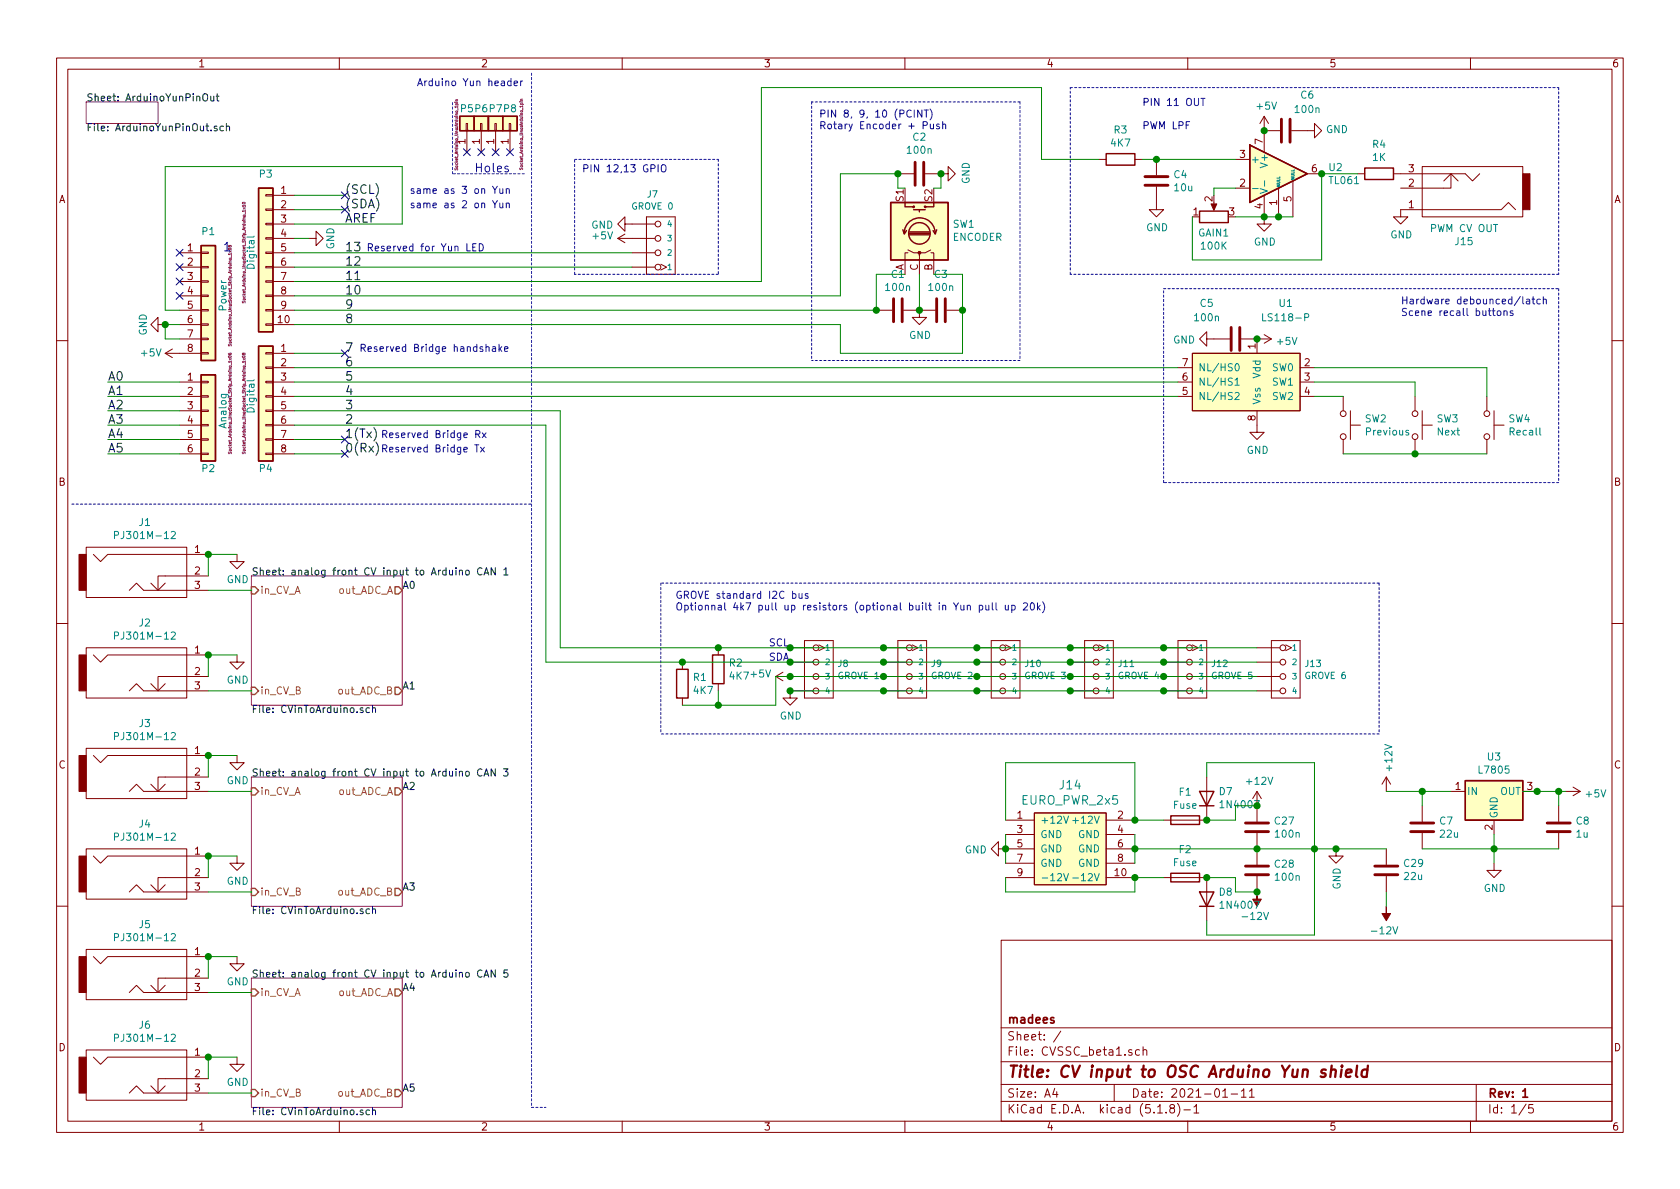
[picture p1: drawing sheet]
<svg xmlns="http://www.w3.org/2000/svg" width="297mm" height="210mm" viewBox="0 0 297 210" stroke-linecap="round" stroke-linejoin="round" font-family="sans-serif">
<g fill="none" stroke="#840000" stroke-width=".18">
<path d="M10 10.3h277v189.9h-277zM12 12.2h273v186.1h-273zM60 10.3v1.9M110 10.3v1.9M160 10.3v1.9M210 10.3v1.9M260 10.3v1.9M47 39.5h1.3v.2h-1.3zM47 37h1.3v.2h-1.3zM47 34.4h1.3v.3h-1.3zM48.3 37.1h3.8M48.3 39.6h3.8"/>
<path d="M48.3 34.5h3.8M82.4 21.8h.3v1.3h-.3zM82.5 23.1v3.8M85 21.8h.2v1.3h-.2zM85.1 23.1v3.8M87.5 21.8h.3v1.3h-.3zM87.6 23.1v3.8M90 21.8h.3v1.3h-.3zM90.2 23.1v3.8M110.5 39.6v-1.3l-1.3 1.3 1.3 1.3v-1.3h5.3M114.3 38.3h5.1v10.2h-5.1zM158.7 30.7h2.8"/>
<path d="M163.6 30.7h4v-1.2l1.3 1.2-1.3 1.3v-1.3M194.3 28.2h1.3M200.7 28.2h1.2M204.5 33v4.1h1.2l-1.2 1.2-1.3-1.2h1.3M204.5 28.2v2.8M214.6 35.8v1M218.4 33.3h2.6M218.4 28.2h2.6M223.5 34.5v5.1h1.3l-1.3 1.3-1.3-1.3h1.3M223.5 20.6l-.7 1.2M223.5 20.6v6.3M223.5 20.6l.8 1.2"/>
<path d="M223.5 23.1h2.8M226.1 33.3v5M228.3 23.1h4.1v-1.3l1.3 1.3-1.3 1.3v-1.3M228.6 32v6.3M231.1 30.7h2.6M240 30.7h1.3M246.4 30.7h12.7l1.2 1.3 1.3-1.3M251.5 29.5h17.7v8.8h-17.7zM255.3 32l1.2-1.3 1.3 1.3M256.5 30.7v2.6h-8.9M268 37.1l-1.3-1.3-1.3 1.3h-17.8v1.2h1.3l-1.3 1.3-1.2-1.3h1.2M27.9 57.4v-1.3l-1.2 1.3 1.2 1.3v-1.3h1.3"/>
<path d="M31.7 47.2h3.9M31.7 44.7h3.9M31.7 59.9h3.9M31.7 54.9h3.9M31.7 49.8h3.9M31.7 52.3h3.9M31.7 57.4h3.9M35.6 57.3h1.2v.2h-1.2zM35.6 59.8h1.2v.3h-1.2zM35.6 54.7h1.2v.3h-1.2zM35.6 49.7h1.2v.2h-1.2zM35.6 47.1h1.2v.3h-1.2z"/>
<path d="M35.6 44.6h1.2v.2h-1.2zM35.6 52.2h1.2v.2h-1.2zM47 49.7h1.3v.2h-1.3zM47 52.2h1.3v.2h-1.3zM47 54.7h1.3v.3h-1.3zM47 57.3h1.3v.2h-1.3zM47 47.1h1.3v.3h-1.3zM47 42h1.3v.3h-1.3zM47 44.6h1.3v.2h-1.3zM48.3 42.2h3.8M48.3 47.2h3.8M48.3 44.7h3.8"/>
<path d="M48.3 54.9h3.8M48.3 49.8h3.8M48.3 52.3h3.8M48.3 57.4h3.8M54.6 42.2h1.3v-1.3l1.2 1.3-1.2 1.2v-1.2M109.2 42.2l1.3 .7M109.2 42.2h6.6M110.5 41.4l-1.3 .8M111.8 47.2h4M111.8 44.7h4M116.8 46.7l1.1 .5-1.1 .5M154.9 54.9h2.8"/>
<path d="M159.8 54.9h5.6M160.5 44.7h-.5v3.8M160.5 44.2l1 .5h1.1v.5M162.6 54.9v1.2h1.2l-1.2 1.3-1.3-1.3h1.3M164.6 44.7h.5v3.8M164.6 44.2l-1 .5h-1v3.8M167.4 54.9h2.8M213.4 59.9v-1.2l-1.3 1.2 1.3 1.3v-1.3h4M219.5 59.9h5.3M222.2 59.9v2.6M223.5 59.2l1.3 .7M224.8 59.9l-1.3 .8"/>
<path d="M10 60.2h2M29.2 62.5h6.4M29.2 62.5l1.3 .7M30.5 61.7l-1.3 .8M31.7 75.2h3.9M31.7 67.6h3.9M31.7 70.1h3.9M31.7 72.6h3.9M31.7 77.7h3.9M35.6 77.6h1.2v.2h-1.2zM35.6 75.1h1.2v.2h-1.2zM35.6 70h1.2v.2h-1.2z"/>
<path d="M35.6 67.4h1.2v.3h-1.2zM35.6 72.5h1.2v.3h-1.2zM35.6 62.4h1.2v.2h-1.2zM47 75.1h1.3v.2h-1.3zM47 77.6h1.3v.2h-1.3zM47 72.5h1.3v.3h-1.3zM47 67.4h1.3v.3h-1.3zM47 64.9h1.3v.2h-1.3zM47 62.4h1.3v.2h-1.3zM47 70h1.3v.2h-1.3zM48.3 75.2h3.8M48.3 65h3.8"/>
<path d="M48.3 67.6h3.8M48.3 70.1h3.8M48.3 72.6h3.8M48.3 77.7h3.8M48.3 62.5h3.8M208.3 65h2.5M208.3 67.6h2.5M208.3 70.1h2.5M210.8 62.5h19.1v10.1h-19.1zM222.2 72.6v3.8h1.3l-1.3 1.3-1.2-1.3h1.2M229.9 65h2.5M229.9 67.6h2.5"/>
<path d="M229.9 70.1h2.5M237.5 70.1v2.5M237.5 77.7v2.6M238.8 75.2h1.7M238.8 72.6v5.1M250.2 70.1v2.5M250.2 77.7v2.6M251.5 72.6v5.1M251.5 75.2h1.7M262.9 70.1v2.5M262.9 77.7v2.6M264.2 72.6v5.1"/>
<path d="M264.2 75.2h1.7M285 60.2h2M15.2 96.8h17.8v8.9h-17.8zM16.5 98l1.3 1.3 1.2-1.3h17.8M31.7 80.3h3.9M35.6 80.1h1.2v.3h-1.2zM41.9 98v1.3h1.3l-1.3 1.3-1.3-1.3h1.3M47 80.1h1.3v.3h-1.3zM48.3 80.3h3.8M10 110.3h2M15.2 114.5h17.8v8.9h-17.8zM16.5 115.8l1.3 1.3 1.2-1.3h17.8"/>
<path d="M22.9 104.4l1.2-1.3 1.3 1.3h11.4M26.7 103.1l1.2 1.3 1.3-1.3M36.8 119.6h-8.9v2.6M36.8 101.8h-8.9v2.6M41.9 115.8v1.3h1.3l-1.3 1.3-1.3-1.3h1.3M120.6 117.1v1.3M127 114.5v1.3M137.2 119.6h6.6M137.2 119.6l1.2 .8M138.4 118.9l-1.2 .7M139.7 114.5h4.1M139.7 117.1h4.1"/>
<path d="M142.2 113.3h5.1v10.1h-5.1zM144.8 114l1 .5-1 .6M156.2 114.5h4.1M156.2 117.1h4.1M156.2 119.6h4.1M158.7 113.3h5.1v10.1h-5.1zM161.3 114l1 .5-1 .6M172.7 114.5h4.1M172.7 117.1h4.1M172.7 119.6h4.1M175.3 113.3h5v10.1h-5zM177.8 114l1 .5-1 .6"/>
<path d="M189.2 114.5h4.1M189.2 117.1h4.1M189.2 119.6h4.1M191.8 113.3h5v10.1h-5zM194.3 114l1 .5-1 .6M205.7 114.5h4.1M205.7 117.1h4.1M205.7 119.6h4.1M208.3 113.3h5.1v10.1h-5.1zM210.8 114l1 .5-1 .6M222.2 114.5h4.1M222.2 117.1h4.1"/>
<path d="M222.2 119.6h4.1M224.8 113.3h5.1v10.1h-5.1zM227.3 114l1 .5-1 .6M285 110.3h2M15.2 132.3h17.8v8.9h-17.8zM16.5 133.6l1.3 1.3 1.2-1.3h17.8M22.9 139.9l1.2-1.2 1.3 1.2h11.4M22.9 122.2l1.2-1.3 1.3 1.3h11.4M26.7 138.7l1.2 1.2 1.3-1.2M26.7 120.9l1.2 1.3 1.3-1.3M36.8 137.4h-8.9v2.5M41.9 133.6v1.3h1.3l-1.3 1.2-1.3-1.2h1.3"/>
<path d="M120.6 123.4v1.3M127 120.9v1.3M143.8 122.2h-4.1v1.2h1.3l-1.3 1.3-1.3-1.3h1.3M156.2 122.2h4.1M172.7 122.2h4.1M189.2 122.2h4.1M205.7 122.2h4.1M213.4 137.4v7.6h-7.7M222.2 122.2h4.1M222.2 139.9v5.4M222.2 139.9l-.7 1.3M222.2 139.9l.8 1.3"/>
<path d="M245.1 137.4l-.8 1.3M245.1 137.4v2.5M245.1 137.4l.8 1.3M256.5 139.9h2.6M269.2 139.9h2.6M276.9 139.9h2.5M278.1 139.2l1.3 .7M279.4 139.9l-1.3 .8M15.2 150.1h17.8v8.9h-17.8zM16.5 151.4l1.3 1.2 1.2-1.2h17.8M22.9 157.7l1.2-1.2 1.3 1.2h11.4M26.7 156.5l1.2 1.2 1.3-1.2"/>
<path d="M36.8 155.2h-8.9v2.5M41.9 151.4v1.2h1.3l-1.3 1.3-1.3-1.3h1.3M176.5 150.1v-1.3l-1.2 1.3 1.2 1.3v-1.3h6.4M177.8 155.2h5.1M177.8 145h5.1M177.8 147.6h5.1M177.8 152.6h5.1M182.9 143.8h12.7v12.7h-12.7zM195.6 155.2h5.1M195.6 145h5.1M195.6 147.6h5.1M195.6 150.1h5.1"/>
<path d="M195.6 152.6h5.1M205.7 155.2h7.7v7.6M222.2 147.3v5.6M222.2 154.9v2.8M236.2 150.1v1.3h1.3l-1.3 1.2-1.3-1.2h1.3M245.1 150.1v2.8M245.1 154.9v2.8M251.5 142.5v2.8M251.5 147.3v2.8M264.2 152.6v1.3h1.2l-1.2 1.3-1.3-1.3h1.3M264.2 145v2.6M275.6 142.5v2.8"/>
<path d="M275.6 147.3v2.8M10 160.2h2M15.2 167.9h17.8v8.9h-17.8zM16.5 169.2l1.3 1.2 1.2-1.2h17.8M22.9 175.5l1.2-1.3 1.3 1.3h11.4M26.7 174.2l1.2 1.3 1.3-1.3M36.8 173h-8.9v2.5M41.9 169.2v1.2h1.3l-1.3 1.3-1.3-1.3h1.3M177 166.3h108v32h-108zM285 160.2h2M15.2 185.7h17.8v8.9h-17.8zM16.5 186.9l1.3 1.3 1.2-1.3h17.8"/>
<path d="M22.9 193.3l1.2-1.3 1.3 1.3h11.4M26.7 192l1.2 1.3 1.3-1.3M36.8 190.7h-8.9v2.6M41.9 186.9v1.3h1.3l-1.3 1.3-1.3-1.3h1.3M60 198.3v1.9M110 198.3v1.9M160 198.3v1.9M177 194.8h108M177 191.8h108M177 187.8h108M177 181.8h108M186.5 192.5l-.4 1h1"/>
<path d="M186.8 193v1M187.6 182.3l-1.3 2M197 191.8v3M201.5 185.7l-.5-.1-.2 .3v.6l.2 .1 .5-.1M202.1 185.7h.1a.37 .37 0 0 1 .6 .1v.8M202.1 185.1v1.5M204.7 196.8h.8M206.2 196.7v.1M207.1 196l-.3-.3 .2-.3a.48 .48 0 0 1 .6 .1l-.1 .4a.52 .52 0 0 0-.6 .2 .52 .52 0 0 0 .1 .6l.4 .1 .2-.1 .1-.4-.3-.3M208.2 195.1a1.71 1.71 0 0 1 0 2.3M209.3 196.3h1.2M210 198.3v1.9"/>
<path d="M211.1 195.8l.4-.5v1.5M211.1 196.8h.9M216.2 193l.4-.5v1.5M216.2 194h.8M217.7 193.5h1.1M219.5 193l.4-.5v1.5M219.5 194h.8M220.9 193l.4-.5v1.5M220.9 194h.9M260 198.3v1.9M261 191.8v6.5M269.8 195.2l-1.2 2"/>
<path d="M271 195.3h-.7v.7l.2-.1 .5 .1 .1 .2-.1 .5-.2 .1-.5-.1"/>
<circle cx="116.3" cy="39.6" r=".51"/>
<circle cx="116.3" cy="42.2" r=".51"/>
<circle cx="116.3" cy="47.2" r=".51"/>
<circle cx="116.3" cy="44.7" r=".51"/>
<circle cx="237.5" cy="77.2" r=".51"/>
<circle cx="237.5" cy="73.1" r=".51"/>
<circle cx="250.2" cy="77.2" r=".51"/>
<circle cx="250.2" cy="73.1" r=".51"/>
<circle cx="262.9" cy="77.2" r=".51"/>
<circle cx="262.9" cy="73.1" r=".51"/>
<circle cx="144.3" cy="117.1" r=".51"/>
<circle cx="144.3" cy="114.5" r=".51"/>
<circle cx="144.3" cy="119.6" r=".51"/>
<circle cx="160.8" cy="117.1" r=".51"/>
<circle cx="160.8" cy="114.5" r=".51"/>
<circle cx="160.8" cy="119.6" r=".51"/>
<circle cx="177.3" cy="114.5" r=".51"/>
<circle cx="177.3" cy="117.1" r=".51"/>
<circle cx="177.3" cy="119.6" r=".51"/>
<circle cx="193.8" cy="119.6" r=".51"/>
<circle cx="193.8" cy="114.5" r=".51"/>
<circle cx="193.8" cy="117.1" r=".51"/>
<circle cx="210.3" cy="119.6" r=".51"/>
<circle cx="210.3" cy="114.5" r=".51"/>
<circle cx="210.3" cy="117.1" r=".51"/>
<circle cx="226.8" cy="119.6" r=".51"/>
<circle cx="226.8" cy="114.5" r=".51"/>
<circle cx="226.8" cy="117.1" r=".51"/>
<circle cx="144.3" cy="122.2" r=".51"/>
<circle cx="160.8" cy="122.2" r=".51"/>
<circle cx="177.3" cy="122.2" r=".51"/>
<circle cx="193.8" cy="122.2" r=".51"/>
<circle cx="210.3" cy="122.2" r=".51"/>
<circle cx="226.8" cy="122.2" r=".51"/>
</g>
<path d="M269.2 193l.5-.5v1.5M269.2 194h.9" fill="none" stroke="#840000" stroke-width=".3"/>
<path d="M235.4 189.3a.5 .5 0 0 1 .8 .1l-.1 1M235.5 188.4l-.3 2M237.2 189.1l-.2 1.3M237.3 188.4v.2M238 189.8l1-.2-.1-.4-.5-.1-.4 .3v.9l.2 .1 .6-.1M240 188.4l-.2 1.8 .2 .2M241.8 189.2a.68 .68 0 0 0-1 .3l-.1 .6 .2 .2 .1 .1 .6-.1M241.9 188.4l-.3 2" fill="none" stroke="#840000" stroke-width=".41"/>
<g fill="none" stroke="#840084" stroke-width=".18">
<path d="M15.2 18h12.7v3.8h-12.7zM80.4 18.1h.1M80.6 18.1h.3M80.6 17.8h.3M80.9 18.5v-.2h-.3v.2h.5M80.9 17.6h-.3v.2M91.9 18h.1M92 18.5h.6M92 18h.4M92 17.7h.4M92.1 18.5l.1-.3 .2 .1v.2M92.4 17.5l-.3 .1v.1"/>
<path d="M42.9 35.8a.29 .29 0 0 1 .5 .1l-.1 .1a.26 .26 0 0 1-.3 .1 .26 .26 0 0 1-.2-.2zM43 36.7l.4 .3M43.4 36.4h-.6l.2 .1M43.4 36.3v.2M43.4 37.2v.2M43.4 36.7l-.4 .3M80.4 29.8v.2h.2a.14 .14 0 0 1 .1-.2 .14 .14 0 0 1 .2 .1v.2M91.9 29.7v.3l.2-.1a.14 .14 0 0 1 .1-.2 .14 .14 0 0 1 .2 .1v.2M40.4 43.9l.5 .1a.24 .24 0 0 1-.3 .2 .24 .24 0 0 1-.2-.3zM40.5 44.3l.4 .3M40.6 43.5h.3l-.1 .2h-.1l-.2-.3h-.1v.3l.2-.1M40.9 44.8v.3"/>
<path d="M40.9 44.3l-.4 .3M42.9 53.3v.2h.1l.3-.2v.3M40.4 62.5l.1 .2h.3v-.2h-.2l.1 .2M40.4 79.9v.3h.2l.2-.3 .1 .3M40.4 63h.5a.24 .24 0 0 1-.3 .2 .24 .24 0 0 1-.2-.2zM40.4 60.9v.3h.2l.2-.3 .1 .3M40.5 63.4l.4 .2M40.9 63.8v.3M40.9 63.4l-.4 .2M42.9 79.9v.3h.1l.3-.3v.3M42.9 63h.5a.24 .24 0 0 1-.3 .2 .24 .24 0 0 1-.2-.2zM43 63.4l.4 .2"/>
<path d="M43.1 62.5h.3l-.1 .2h-.1l-.2-.2h-.1v.2l.2-.1M43.4 63.8v.3M43.4 63.4l-.4 .2M44.4 101.8h26.7v22.9h-26.7zM44.4 137.4h26.7v22.9h-26.7zM44.4 173h26.7v22.8h-26.7z"/>
</g>
<g fill="none" stroke="#000" stroke-width=".18">
<path d="M35.9 16.8a.45 .45 0 0 1 .8 0 .88 .88 0 0 1-.3 1.1l-.4-.1a1.07 1.07 0 0 1-.1-1zM37.3 17v.8l.3 .1 .2-.2M37.8 17v.9M38.2 17h.5M38.4 16.6v1.1l.3 .2M38.4 22.3h-.4l-.1 .2v.2l.5 .1v.3h-.5M39.5 22.3h-.4l-.2 .2 .1 .6h.5M40 22.4l.2-.1h.3l.1 .8M40 21.9v1.2M66.1 75.6a1.78 1.78 0 0 1 0 2.4M66.5 78.2a1.78 1.78 0 0 1 0 2.3M81.2 101l.2-.2 .3 .1 .1 .8"/>
<path d="M81.2 100.8v.9M82.4 100.9l.3-.1 .3 .3-.1 .5-.4 .1-.1-.2zM85.2 100.5a.6 .6 0 0 0-.8 .4 .6 .6 0 0 0 .6 .8l.2-.2M85.6 101.7l.4-1.3 .4 1.3M85.7 101.3h.6M87.6 100.4v1.3l-.8-1.3v1.3M89.1 100.8l.4-.4v1.3M89.1 101.7h.7M64.2 125.2h-.3l-.2 .1 .1 .2 .4 .1v.4h-.5M65.3 125.2h-.4l-.2 .2 .1 .6h.5M65.9 125.3l.1-.1h.3l.1 .8M65.9 124.7v1.3"/>
<path d="M81.2 136.5l.2-.1h.3l.1 .8M82.4 136.4h.3l.3 .2-.1 .6h-.4l-.1-.1zM85.2 136.1a.6 .6 0 0 0-.8 .4 .6 .6 0 0 0 .6 .7l.2-.1M85.6 137.2l.4-1.2 .4 1.2M85.7 136.9h.6M87.6 136v1.2l-.8-1.2v1.2M89 136h.8l-.4 .4 .3 .2 .1 .4-.2 .2-.6-.1M64.2 160.8l-.3-.1-.2 .2 .1 .2 .4 .1v.3h-.5M65.3 160.8l-.4-.1-.2 .3 .1 .5h.5M65.9 160.9l.1-.2 .3 .1 .1 .8M65.9 160.3v1.3M81.2 172.1l.2-.1h.3l.1 .8"/>
<path d="M82.4 172h.3l.3 .2-.1 .5-.4 .1-.1-.1zM85.2 171.6a.6 .6 0 0 0-.8 .5 .6 .6 0 0 0 .6 .7l.2-.1M85.6 172.8l.4-1.3 .4 1.3M85.7 172.4h.6M87.6 171.5v1.3l-.8-1.3v1.3M89.7 171.5h-.5l-.1 .6 .5-.1 .2 .3v.3l-.2 .2-.5-.1M64.2 196.3h-.3l-.2 .2 .1 .1 .4 .2v.3h-.5M65.3 196.3h-.4l-.2 .2 .1 .6h.5M65.9 196.4l.1-.1h.3l.1 .8M65.9 195.9v1.2"/>
</g>
<path d="M44.4 103.8h.7l.6 .6-.6 .6h-.7zM69.8 103.8h.7l.6 .6-.6 .6h-.7zM44.4 139.3h.7l.6 .6-.6 .7h-.7zM44.4 121.5h.7l.6 .7-.6 .6h-.7zM69.8 139.3h.7l.6 .6-.6 .7h-.7zM69.8 121.5h.7l.6 .7-.6 .6h-.7zM44.4 157.1h.7l.6 .6-.6 .7h-.7zM69.8 157.1h.7l.6 .6-.6 .7h-.7zM44.4 174.9h.7l.6 .6-.6 .6h-.7zM69.8 174.9h.7l.6 .6-.6 .6h-.7zM44.4 192.7h.7l.6 .6-.6 .6h-.7zM69.8 192.7h.7l.6 .6-.6 .6h-.7z" fill="none" stroke="#848400" stroke-width=".25"/>
<g fill="#840000" stroke="#840000" stroke-width=".18">
<path d="M14 133.6h1.2v6.3h-1.2z"/>
<path d="M14 151.4h1.2v6.3h-1.2z"/>
<path d="M14 169.2h1.2v6.3h-1.2z"/>
<path d="M14 186.9h1.2v6.4h-1.2z"/>
<path d="M14 115.8h1.2v6.4h-1.2z"/>
<path d="M14 98h1.2v6.4h-1.2z"/>
<path d="M269.2 30.7h1.3v6.4h-1.3z"/>
<path d="M214.1 36.1h1l-.5 1.1z"/>
<path d="M222.2 157.7v1.3h.8l-.8 1.3-.7-1.3h.7z"/>
<path d="M245.1 160.3v1.2h.8l-.8 1.3-.8-1.3h.8z"/>
<circle cx="162.6" cy="44.7" r=".25"/>
</g>
<g fill="none" stroke="#008484" stroke-width=".18">
<path d="M221.5 33.3h1M222.8 33.3l1.3 .5-1.3 .4M223.6 32v.9M44.9 41.8l-.1 .1h-1.1M223.2 55.5v1.2h.7M230.7 56.1h.6v-.5l-.1-.1h-.5v1.2M44.9 67.2l-.1 .1h-1.1M218.4 69.5l.4-.1 .3 .3-.8 1h.8M218.4 67.2l.3-.4v1.3M218.4 68.1h.7M218.5 64.4l.2-.1a.67 .67 0 0 1 .4 .6 .67 .67 0 0 1-.4 .7l-.3-.5zM249 76.1h-.3l-.1 .2v.1l.4 .2v.3h-.4"/>
<path d="M20.2 94.6h.7v-.5l-.2-.1h-.5v1.2M30.3 94.1l.5-.1 .2 .3-.8 .9h.8M20.2 112.4h.7v-.5l-.2-.1h-.5v1.2M30.3 111.9l.5-.1 .2 .3-.8 .9h.8M20.2 130.2l.7-.1v-.4l-.2-.2h-.5v1.3M30.3 129.7l.5-.2 .2 .4-.8 .9h.8M20.2 148l.7-.1v-.5l-.2-.1h-.5v1.3M30.3 147.4l.5-.1 .2 .4-.8 .9h.8M188.1 144.3l.4 1.3 .4-1.3M188.1 154.5l.4 1.2 .4-1.2M189.7 145.1h1M189.7 155.3h1"/>
<path d="M20.2 165.8l.7-.1v-.5l-.2-.1h-.5v1.3M30.3 165.2l.5-.1 .2 .3-.8 1h.8M20.2 183.5h.7v-.5l-.2-.1h-.5v1.2M30.3 183l.5-.1 .2 .3-.8 .9h.8"/>
</g>
<g fill="none" stroke="#840000" stroke-width=".25">
<path d="M45.7 33.3h2.6v25.4h-2.6zM81.3 20.6h2.5v2.5h-2.5zM83.8 20.6h2.6v2.5h-2.6zM86.4 20.6h2.5v2.5h-2.5zM88.9 20.6h2.5v2.5h-2.5zM157.5 35.8h10.1v10.2h-10.1zM160 35.8v.8h1.5M161.5 37.1h2.1M162.6 37.1v.4M165.1 35.8v.8h-1.5M195.6 27.2h5.1v2h-5.1zM212.1 37.3h5.1v2.1h-5.1z"/>
<path d="M221 25.6l10.1 5.1-10.1 5.1zM241.3 29.7h5.1v2h-5.1zM35.6 43.4h2.5v20.3h-2.5zM159.6 40.6l.3 .8 .4-.6M159.9 41.3a2.74 2.74 0 0 1 2.7-2.8 2.74 2.74 0 0 1 2.8 2.8M160.8 41.5h3.5M160.8 41.3h3.5M160.8 41h3.5M165.6 40.6l-.2 .8-.4-.6M35.6 66.3h2.5v15.2h-2.5zM45.7 61.2h2.6v20.3h-2.6zM119.6 118.4h2.1v5h-2.1z"/>
<path d="M126 115.8h2v5.1h-2zM212.1 139.9h2.5l-1.2 2.6zM259.1 138h10.1v7h-10.1zM207 154.4h5.1v1.6h-5.1zM207 144.3h5.1v1.5h-5.1zM212.1 157.7h2.5l-1.2 2.6zM212.1 142.5h2.5M212.1 160.3h2.5"/>
<circle cx="161.5" cy="36.6" r=".13"/>
<circle cx="163.6" cy="36.6" r=".13"/>
<circle cx="162.6" cy="41.3" r="1.9"/>
</g>
<g fill="#ffffc2" stroke="#ffffc2" stroke-width=".18">
<path d="M182.9 143.8h12.7v12.7h-12.7z"/>
<path d="M259.1 138h10.1v7h-10.1z"/>
<path d="M157.5 35.8h10.1v10.2h-10.1z"/>
<path d="M210.8 62.5h19.1v10.1h-19.1z"/>
<path d="M221 25.6l10.1 5.1-10.1 5.1z"/>
<path d="M35.6 66.3h2.5v15.2h-2.5z"/>
<path d="M83.8 20.6h2.6v2.5h-2.6z"/>
<path d="M86.4 20.6h2.5v2.5h-2.5z"/>
<path d="M88.9 20.6h2.5v2.5h-2.5z"/>
<path d="M81.3 20.6h2.5v2.5h-2.5z"/>
<path d="M45.7 61.2h2.6v20.3h-2.6z"/>
<path d="M35.6 43.4h2.5v20.3h-2.5z"/>
<path d="M45.7 33.3h2.6v25.4h-2.6z"/>
</g>
<g fill="none" stroke="#840000" stroke-width=".51">
<path d="M161.8 28.7v4.1M163.3 28.7v4.1M202.4 32.8h4.1M202.4 31.2h4.1M226.6 21.1v4M228.1 21.1v4M158 52.8v4.1M159.5 52.8v4.1M165.6 52.8v4.1M167.1 52.8v4.1M217.7 57.9v4.1M219.2 57.9v4.1"/>
<path d="M220.2 147.1h4.1M220.2 145.5h4.1M220.2 154.7h4.1M220.2 153.2h4.1M243.1 154.7h4M243.1 153.2h4M249.4 147.1h4.1M249.4 145.5h4.1M273.6 147.1h4M273.6 145.5h4"/>
</g>
<g fill="none" stroke="#0000c2" stroke-width=".18" stroke-dasharray=".4 .4">
<path d="M94 12.9v182.9M143.5 18v45.7M180.3 18v45.7M180.3 18h-36.8M189.2 15.5h86.4M275.6 15.5v33M80 30.7v-12.7M92.7 30.7h-12.7M101.6 28.2h25.4M127 28.2v20.3M101.6 48.5v-20.3M127 48.5h-25.4"/>
<path d="M189.2 48.5v-33M205.7 51h69.9M275.6 51v34.3M275.6 48.5h-86.4M180.3 63.7h-36.8M12.7 89.1h81.3M205.7 85.3v-34.3M275.6 85.3h-69.9M116.8 103.1v26.7M243.8 103.1v26.7M243.8 103.1h-127M243.8 129.8h-127"/>
<path d="M94 195.8h2.5"/>
</g>
<g fill="none" stroke="#008400" stroke-width=".18">
<path d="M52.1 39.6h19v-10.1h-41.9v25.4h2.5M52.1 37.1h8.9M52.1 34.5h8.9M158.7 33.3v-2.6h-10.1v21.6h-96.5M166.4 30.7v2.6h-1.3M194.3 28.2h-10.2v-12.7h-49.5v34.3h-82.5M201.9 28.2h16.5M218.4 38.3h10.2M218.4 33.3h-3.8v1.2M240 30.7h-6.3v15.3h-22.9v-7.7M31.7 57.4h-2.5v2.5h2.5M52.1 47.2h59.7"/>
<path d="M52.1 44.7h59.7M52.1 42.2h2.5M160 48.5h-5.1v6.4h-102.8M162.6 48.5v6.4M165.1 48.5h5.1v14h-21.6v-5.1h-96.5M19 67.6h12.7M19 75.2h12.7M19 72.6h12.7M19 77.7h12.7M19 70.1h12.7M52.1 65h156.2M52.1 67.6h156.2"/>
<path d="M52.1 75.2h44.4v41.9h125.7M52.1 72.6h47v41.9h123.1M52.1 77.7h8.9M52.1 70.1h156.2M52.1 62.5h8.9M232.4 65h30.5v5.1M232.4 67.6h17.8v2.5M232.4 70.1h5.1M19 80.3h12.7M41.9 98h-5.1v3.8M52.1 80.3h8.9M237.5 80.3h25.4"/>
<path d="M36.8 104.4h7.6M41.9 115.8h-5.1v3.8M222.2 119.6h-85v5.1h-16.6M36.8 122.2h7.6M36.8 139.9h7.6M41.9 133.6h-5.1v3.8M127 122.2v2.5M139.7 122.2h82.5M213.4 137.4v-2.5h19v30.4h-19v-2.5M245.1 139.9h11.4M251.5 139.9v2.6M269.2 139.9h7.7"/>
<path d="M275.6 139.9v2.6M36.8 157.7h7.6M41.9 151.4h-5.1v3.8M177.8 155.2v2.5h22.9v-2.5h5M177.8 145v-10.1h22.9v10.1h5M177.8 147.6v5M200.7 150.1h44.4M200.7 147.6v5M213.4 155.2h5v2.5h3.8M222.2 142.5h-3.8v2.5h-5M245.1 157.7v2.6M251.5 150.1h24.1"/>
<path d="M264.2 147.6v5M36.8 175.5h7.6M41.9 169.2h-5.1v3.8M36.8 193.3h7.6M41.9 186.9h-5.1v3.8"/>
</g>
<g fill="none" stroke="#0000c2" stroke-width=".18">
<path d="M90.3 14.4l-.3-.1-.3 .2 .2 .6h.4M90.3 13.9v1.3M90.9 14.7l.6-.1-.1-.2-.3-.1-.2 .2 .1 .6h.4M92 14.3v.9M92.4 14.3l-.4 .2M161.6 19.5v1.2M163 19.5v1.2l-.7-1.2v1.2M163.4 19.5h.7M163.8 19.5v1.2M164.4 19.3a1.47 1.47 0 0 1 0 1.9M212.3 17.4h.8M212.7 17.4v1.3"/>
<path d="M87.1 32.9l.4 .7 .4-.7M87.1 35.5l.4 .6 .4-.6M87.5 33.6v.6M87.5 36.1v.6M88.4 33.4v.8h.3l.2-.1M88.4 35.9v.8h.3l.2-.1M88.9 33.4v.8M88.9 35.9v.8M89.5 33.5l.2-.1h.3v.8M89.5 36l.2-.1 .3 .1v.7M89.5 33.4v.8M89.5 35.9v.8"/>
<path d="M89.8 29.5a.37 .37 0 0 0-.5 .1v.2l.6 .3-.2 .3-.4-.1M116.4 29.1v1.3M117 29.3l.2-.2a.45 .45 0 0 1 .6 .5v.4l-.2 .3h-.5a1.07 1.07 0 0 1-.1-1zM163.2 22.2l.7-.1v-.5l-.7-.1v1.3M164.5 21.9l.1 .8 .3 .1 .1-.1M165 21.9v.9M166.1 22l-.3-.1-.2 .2 .1 .2 .4 .1v.3h-.5M166.7 22.1l.2-.2 .3 .1v.8M166.7 21.5v1.3M82.5 43.1v1.3h.7M83.6 43.7h.4M84.2 43.1h-.6v1.3h.6"/>
<path d="M84.7 43.1a.64 .64 0 0 1 .8 .6 .64 .64 0 0 1-.8 .7zM263.9 55h.4M264 54.5v1.1l.3 .2M264.8 55h.3l.3 .2-.1 .5-.4 .1-.1-.1zM265.9 55.1l.2-.1h.3l.1 .8M265.9 55v.8M267.5 55h-.3l-.2 .1 .1 .2 .4 .1v.3h-.5M269.2 52.5v1.1l.2 .1M269.9 53h.5l.1 .7M270.5 53.2l-.5 .1-.2 .1 .1 .3h.6M270.9 52.9h.4M271.1 52.5v1.1l.2 .1"/>
<path d="M272.3 53l-.3-.1-.3 .2 .2 .6h.4M272.9 53l.1-.1 .4 .1v.7M272.9 52.5v1.2M83.9 78.7h.8M84.1 76.8l.6-.1 .2-.2-.1-.3-.2-.1h-.5v1.3M84.3 78.7v1.2M84.4 76.8l.5 .6M85 79.1l.6 .8M85.3 76.5l.6 .9M85.6 79.1l-.6 .8M85.9 61.4l.2-.1 .3 .1 .1 .7M85.9 76.5l-.6 .9"/>
<path d="M87.1 61.4h.5v.7M87.6 61.6l-.4 .1-.2 .1 .2 .3h.4M88.2 60.9v1.2M88.4 61.7l.3 .4M88.7 61.3l-.5 .5M89.2 61.7l.6-.1-.1-.2-.3-.1-.2 .2 .1 .6h.4M140.1 105h.4l.2 .2-.1 .6h-.5M141.3 105v.8h.3l.2-.1M141.8 105v.8M142.8 105h-.3l-.1 .2v.1l.4 .2v.3h-.4M169.9 107l.1 .8 .2 .1 .2-.2M170.4 107v.9"/>
<path d="M171 107.2l.2-.2 .3 .1 .1 .8M171 107v.9M173.2 107.1l.3-.1 .3 .3-.2 .5h-.4M173.2 107v1.3M174.3 107v.8l.4 .1 .1-.2M174.8 107v.9M175.4 106.6v1.1l.2 .2M176.1 106.6v1.1l.2 .2M177.7 107l.1 .8 .3 .1 .2-.2M178.3 107v.9M178.9 107.1l.3-.1 .3 .3-.1 .5h-.5M178.9 107v1.3"/>
<path d="M180.9 106.7l.5-.1 .3 .4-.8 .9h.8M182.3 106.7l.1-.1a.67 .67 0 0 1 .5 .6 .67 .67 0 0 1-.5 .7l-.1-.2-.1-.3zM183.4 106.6v1.3M183.5 107.4l.4 .5M183.9 107l-.5 .5M184.3 106.4a1.4 1.4 0 0 1 0 2"/>
</g>
<g fill="#008400" stroke="#008400" stroke-width=".25">
<circle cx="154.9" cy="54.9" r=".51"/>
<circle cx="222.3" cy="59.9" r=".51"/>
<circle cx="139.7" cy="114.5" r=".51"/>
<circle cx="156.2" cy="114.5" r=".51"/>
<circle cx="172.7" cy="114.5" r=".51"/>
<circle cx="29.2" cy="57.4" r=".51"/>
<circle cx="172.7" cy="117.1" r=".51"/>
<circle cx="156.2" cy="117.1" r=".51"/>
<circle cx="204.5" cy="28.2" r=".51"/>
<circle cx="232.4" cy="150.1" r=".51"/>
<circle cx="189.2" cy="114.5" r=".51"/>
<circle cx="200.7" cy="155.2" r=".51"/>
<circle cx="189.2" cy="122.2" r=".51"/>
<circle cx="222.3" cy="150.1" r=".51"/>
<circle cx="139.7" cy="122.2" r=".51"/>
<circle cx="120.7" cy="117.1" r=".51"/>
<circle cx="205.7" cy="122.2" r=".51"/>
<circle cx="205.7" cy="114.5" r=".51"/>
<circle cx="127" cy="124.7" r=".51"/>
<circle cx="213.4" cy="155.2" r=".51"/>
<circle cx="223.5" cy="38.3" r=".51"/>
<circle cx="170.2" cy="54.9" r=".51"/>
<circle cx="226.1" cy="38.3" r=".51"/>
<circle cx="213.4" cy="145" r=".51"/>
<circle cx="162.6" cy="54.9" r=".51"/>
<circle cx="233.7" cy="30.7" r=".51"/>
<circle cx="139.7" cy="117.1" r=".51"/>
<circle cx="127" cy="114.5" r=".51"/>
<circle cx="172.7" cy="122.2" r=".51"/>
<circle cx="172.7" cy="119.6" r=".51"/>
<circle cx="250.2" cy="80.3" r=".51"/>
<circle cx="236.2" cy="150.1" r=".51"/>
<circle cx="36.8" cy="186.9" r=".51"/>
<circle cx="36.8" cy="169.2" r=".51"/>
<circle cx="36.8" cy="151.4" r=".51"/>
<circle cx="36.8" cy="133.6" r=".51"/>
<circle cx="36.8" cy="115.8" r=".51"/>
<circle cx="36.8" cy="98" r=".51"/>
<circle cx="200.7" cy="150.1" r=".51"/>
<circle cx="177.8" cy="150.1" r=".51"/>
<circle cx="200.7" cy="145" r=".51"/>
<circle cx="205.7" cy="119.6" r=".51"/>
<circle cx="156.2" cy="122.2" r=".51"/>
<circle cx="251.5" cy="139.9" r=".51"/>
<circle cx="166.4" cy="30.7" r=".51"/>
<circle cx="271.8" cy="139.9" r=".51"/>
<circle cx="275.6" cy="139.9" r=".51"/>
<circle cx="264.2" cy="150.1" r=".51"/>
<circle cx="156.2" cy="119.6" r=".51"/>
<circle cx="158.8" cy="30.7" r=".51"/>
<circle cx="139.7" cy="119.6" r=".51"/>
<circle cx="205.7" cy="117.1" r=".51"/>
<circle cx="189.2" cy="117.1" r=".51"/>
<circle cx="222.3" cy="157.7" r=".51"/>
<circle cx="189.2" cy="119.6" r=".51"/>
<circle cx="223.5" cy="23.1" r=".51"/>
</g>
<g fill="none" stroke="#000084" stroke-width=".18">
<path d="M60.4 36.5l1.2 1.2M60.4 33.9l1.2 1.2M61.6 36.5l-1.2 1.2M61.6 33.9l-1.2 1.2M81.9 26.3l1.3 1.2M83.2 26.3l-1.3 1.2M84.5 26.3l1.2 1.2M85.7 26.3l-1.2 1.2M87 26.3l1.2 1.2M88.2 26.3l-1.2 1.2M89.6 26.3l1.2 1.2M90.8 26.3l-1.2 1.2"/>
<path d="M31.1 44.1l1.3 1.2M31.1 49.2l1.3 1.2M31.1 46.6l1.3 1.2M31.1 51.7l1.3 1.2M32.4 44.1l-1.3 1.2M32.4 49.2l-1.3 1.2M32.4 46.6l-1.3 1.2M32.4 51.7l-1.3 1.2M60.4 61.9l1.2 1.2M60.4 77.1l1.2 1.2M61.6 61.9l-1.2 1.2M61.6 77.1l-1.2 1.2"/>
</g>
<text font-size="2.8" fill="#840000" x="178" y="190.5">Title: CV input to OSC Arduino Yun shield</text>
<g font-size="2.1">
<text x="61" y="34.3">(SCL)</text>
<text x="61" y="36.8">(SDA)</text>
<text x="61" y="39.4">AREF</text>
<text x="61" y="44.4">13</text>
<text x="61" y="47">12</text>
<text x="61" y="49.5">11</text>
<text x="61" y="52.1">10</text>
<text x="61" y="54.6">9</text>
<text x="61" y="57.1">8</text>
<text x="61" y="62.2">7</text>
<text x="61" y="64.8">6</text>
<text x="19" y="69.8">A1</text>
<text x="19" y="67.3">A0</text>
<text x="61" y="67.3">5</text>
<text x="61" y="69.8">4</text>
<text x="19" y="77.5">A4</text>
<text x="19" y="74.9">A3</text>
<text x="19" y="72.4">A2</text>
<text x="61" y="72.4">3</text>
<text x="61" y="77.5">1(Tx)</text>
<text x="61" y="74.9">2</text>
<text x="19" y="80">A5</text>
</g>
<g font-size="2.1" fill="#0000c2">
<text x="83.8" y="30.5">Holes</text>
<text x="39.4" y="44.4">1</text>
</g>
<text font-size="2.1" fill="#000084" x="61" y="80">0(Rx)</text>
<g font-size="2.1" fill="#008484">
<text x="180.7" y="142.3">EURO_PWR_2x5</text>
<text x="187.5" y="139.6">J14</text>
</g>
<g font-size="2.1" fill="#840000">
<text x="178" y="184">Sheet: /</text>
<text x="178" y="181">madees</text>
<text x="178" y="186.7">File: CVSSC_beta1.sch</text>
<text x="178" y="196.9">KiCad E.D.A. kicad (5.1.8)-1</text>
<text x="178" y="194.1">Size: A4</text>
<text x="200" y="194.1">Date: 2021-01-11</text>
<text x="263" y="194.1">Rev: 1</text>
<text x="263" y="196.9">Id: 1/5</text>
</g>
<g font-size="1.8" fill="#840000">
<text x="35" y="11.9">1</text>
<text x="85" y="11.9">2</text>
<text x="135" y="11.9">3</text>
<text x="185" y="11.9">4</text>
<text x="235" y="11.9">5</text>
<text x="285" y="11.9">6</text>
<text x="84.8" y="25.5" transform="rotate(-90 84.8 25.5)">1</text>
<text x="87.4" y="25.5" transform="rotate(-90 87.4 25.5)">1</text>
<text x="89.9" y="25.5" transform="rotate(-90 89.9 25.5)">1</text>
<text x="219.2" y="27.9">3</text>
<text x="223.3" y="25.5" transform="rotate(-90 223.3 25.5)">7</text>
<text x="10.4" y="35.9">A</text>
<text x="49.7" y="34.3">1</text>
<text x="164.8" y="35.6" transform="rotate(-90 164.8 35.6)">S2</text>
<text x="214.4" y="35.7" transform="rotate(-90 214.4 35.7)">2</text>
<text x="219.2" y="33">2</text>
<text x="228.3" y="35.7" transform="rotate(-90 228.3 35.7)">5</text>
<text x="231.9" y="30.5">6</text>
<text x="249.1" y="33">2</text>
<text x="249.1" y="30.5">3</text>
<text x="285.4" y="35.9">A</text>
<text x="49.7" y="36.8">2</text>
<text x="49.7" y="39.4">3</text>
<text x="49.7" y="41.9">4</text>
<text x="211" y="38.1">1</text>
<text x="217.3" y="38.1">3</text>
<text x="223.3" y="36.9" transform="rotate(-90 223.3 36.9)">4</text>
<text x="225.8" y="36.3" transform="rotate(-90 225.8 36.3)">1</text>
<text x="249.1" y="36.8">1</text>
<text x="33.2" y="44.4">1</text>
<text x="33.2" y="47">2</text>
<text x="49.7" y="44.4">5</text>
<text x="49.7" y="47">6</text>
<text x="159.8" y="47.9" transform="rotate(-90 159.8 47.9)">A</text>
<text x="162.3" y="47.9" transform="rotate(-90 162.3 47.9)">C</text>
<text x="164.8" y="47.9" transform="rotate(-90 164.8 47.9)">B</text>
<text x="33.2" y="49.5">3</text>
<text x="33.2" y="52.1">4</text>
<text x="49.7" y="49.5">7</text>
<text x="49.7" y="52.1">8</text>
<text x="33.2" y="54.6">5</text>
<text x="33.2" y="57.1">6</text>
<text x="33.2" y="59.7">7</text>
<text x="49.2" y="57.1">10</text>
<text x="49.7" y="54.6">9</text>
<text x="33.2" y="62.2">8</text>
<text x="49.7" y="62.2">1</text>
<text x="49.7" y="64.8">2</text>
<text x="209.1" y="64.8">7</text>
<text x="222" y="61.7" transform="rotate(-90 222 61.7)">1</text>
<text x="230.7" y="64.8">2</text>
<text x="33.2" y="67.3">1</text>
<text x="33.2" y="69.8">2</text>
<text x="49.7" y="67.3">3</text>
<text x="49.7" y="69.8">4</text>
<text x="209.1" y="69.8">5</text>
<text x="209.1" y="67.3">6</text>
<text x="230.7" y="67.3">3</text>
<text x="230.7" y="69.8">4</text>
<text x="33.2" y="72.4">3</text>
<text x="33.2" y="74.9">4</text>
<text x="33.2" y="77.5">5</text>
<text x="49.7" y="72.4">5</text>
<text x="49.7" y="74.9">6</text>
<text x="49.7" y="77.5">7</text>
<text x="222" y="74.4" transform="rotate(-90 222 74.4)">8</text>
<text x="33.2" y="80">6</text>
<text x="49.7" y="80">8</text>
<text x="10.4" y="85.9">B</text>
<text x="285.4" y="85.9">B</text>
<text x="34.4" y="97.8">1</text>
<text x="34.4" y="101.6">2</text>
<text x="34.4" y="104.1">3</text>
<text x="34.4" y="115.6">1</text>
<text x="34.4" y="119.4">2</text>
<text x="34.4" y="121.9">3</text>
<text x="10.4" y="135.9">C</text>
<text x="34.4" y="133.3">1</text>
<text x="34.4" y="137.2">2</text>
<text x="285.4" y="135.9">C</text>
<text x="34.4" y="139.7">3</text>
<text x="257.3" y="139.7">1</text>
<text x="270" y="139.7">3</text>
<text x="179.9" y="144.8">1</text>
<text x="179.9" y="147.3">3</text>
<text x="179.9" y="149.9">5</text>
<text x="197.6" y="144.8">2</text>
<text x="197.6" y="147.3">4</text>
<text x="197.6" y="149.9">6</text>
<text x="263.9" y="146.8" transform="rotate(-90 263.9 146.8)">2</text>
<text x="34.4" y="151.1">1</text>
<text x="34.4" y="154.9">2</text>
<text x="179.9" y="152.4">7</text>
<text x="179.9" y="154.9">9</text>
<text x="197.2" y="154.9">10</text>
<text x="197.6" y="152.4">8</text>
<text x="34.4" y="157.5">3</text>
<text x="34.4" y="168.9">1</text>
<text x="34.4" y="172.7">2</text>
<text x="34.4" y="175.3">3</text>
<text x="10.4" y="185.9">D</text>
<text x="285.4" y="185.9">D</text>
<text x="34.4" y="186.7">1</text>
<text x="34.4" y="190.5">2</text>
<text x="34.4" y="193">3</text>
<text x="35" y="199.9">1</text>
<text x="85" y="199.9">2</text>
<text x="135" y="199.9">3</text>
<text x="185" y="199.9">4</text>
<text x="235" y="199.9">5</text>
<text x="285" y="199.9">6</text>
</g>
<g font-size="1.8">
<text x="15.2" y="17.9">Sheet: ArduinoYunPinOut</text>
<text x="15.2" y="23.2">File: ArduinoYunPinOut.sch</text>
<text x="44.4" y="101.7">Sheet: analog front CV input to Arduino CAN 1</text>
<text x="71.1" y="104.1">A0</text>
<text x="71.1" y="121.9">A1</text>
<text x="44.4" y="126.1">File: CVinToArduino.sch</text>
<text x="44.4" y="137.3">Sheet: analog front CV input to Arduino CAN 3</text>
<text x="71.1" y="139.7">A2</text>
<text x="44.4" y="161.6">File: CVinToArduino.sch</text>
<text x="71.1" y="157.5">A3</text>
<text x="44.4" y="172.9">Sheet: analog front CV input to Arduino CAN 5</text>
<text x="71.1" y="175.3">A4</text>
<text x="44.4" y="197.2">File: CVinToArduino.sch</text>
<text x="71.1" y="193">A5</text>
</g>
<g font-size="1.8" fill="#0000c2">
<text x="73.7" y="15.2">Arduino Yun header</text>
<text x="144.8" y="20.8">PIN 8, 9, 10 (PCINT)</text>
<text x="144.8" y="22.9">Rotary Encoder + Push</text>
<text x="201.9" y="18.7">PIN 11 OUT</text>
<text x="201.9" y="22.9">PWM LPF</text>
<text x="72.4" y="34.3">same as 3 on Yun</text>
<text x="102.9" y="30.5">PIN 12,13 GPIO</text>
<text x="72.4" y="36.8">same as 2 on Yun</text>
<text x="64.8" y="44.4">Reserved for Yun LED</text>
<text x="247.6" y="53.8">Hardware debounced/latch</text>
<text x="247.6" y="55.9">Scene recall buttons</text>
<text x="63.5" y="62.2">Reserved Bridge handshake</text>
<text x="67.3" y="77.5">Reserved Bridge Rx</text>
<text x="67.3" y="80">Reserved Bridge Tx</text>
<text x="119.4" y="105.9">GROVE standard I2C bus</text>
<text x="119.4" y="107.9">Optionnal 4k7 pull up resistors (optional built in Yun pull up 20k)</text>
<text x="135.9" y="116.8">SDA</text>
<text x="135.9" y="114.3">SCL</text>
</g>
<g font-size="1.8" fill="#008484">
<text x="230" y="17.4">C6</text>
<text x="81.5" y="19.9">P5 P6 P7 P8</text>
<text x="197" y="23.6">R3</text>
<text x="222.3" y="19.4">+5V</text>
<text x="229.1" y="20">100n</text>
<text x="234.4" y="23.5">GND</text>
<text x="160.6" y="27.2">100n</text>
<text x="161.4" y="24.9">C2</text>
<text x="196.5" y="25.9">4K7</text>
<text x="221.1" y="28.8">+</text>
<text x="224.2" y="29.3" transform="rotate(-90 224.2 29.3)">V+</text>
<text x="242.7" y="26.2">R4</text>
<text x="242.7" y="28.5">1K</text>
<text x="45.9" y="31.4">P3</text>
<text x="171.4" y="32.6" transform="rotate(-90 171.4 32.6)">GND</text>
<text x="207.6" y="31.5">C4</text>
<text x="207.7" y="33.8">10u</text>
<text x="235" y="30.2">U2</text>
<text x="235.1" y="32.6">TL061</text>
<text x="35.8" y="41.6">P1</text>
<text x="104.5" y="40.4">GND</text>
<text x="168.5" y="40.3">SW1</text>
<text x="202.6" y="40.9">GND</text>
<text x="211.9" y="41.8">GAIN1</text>
<text x="253.1" y="41">PWM CV OUT</text>
<text x="59.1" y="44.1" transform="rotate(-90 59.1 44.1)">GND</text>
<text x="104.9" y="42.3">+5V</text>
<text x="168.4" y="42.6">ENCODER</text>
<text x="212.5" y="44.1">100K</text>
<text x="221.7" y="43.4">GND</text>
<text x="245.8" y="42.2">GND</text>
<text x="257.4" y="43.4">J15</text>
<text x="156.7" y="51.5">100n</text>
<text x="157.6" y="49.1">C1</text>
<text x="164.4" y="51.5">100n</text>
<text x="165.3" y="49.1">C3</text>
<text x="26" y="59.4" transform="rotate(-90 26 59.4)">GND</text>
<text x="160.7" y="59.9">GND</text>
<text x="211.4" y="56.8">100n</text>
<text x="212.2" y="54.3">C5</text>
<text x="223.8" y="56.8">LS118-P</text>
<text x="226.2" y="54.3">U1</text>
<text x="25.1" y="63">+5V</text>
<text x="207.4" y="60.8">GND</text>
<text x="211.8" y="65.7">NL/HS0</text>
<text x="225" y="65.7">SW0</text>
<text x="225.9" y="61">+5V</text>
<text x="211.8" y="70.7">NL/HS2</text>
<text x="211.8" y="68.2">NL/HS1</text>
<text x="222.9" y="71.6" transform="rotate(-90 222.9 71.6)">Vss</text>
<text x="222.9" y="66.8" transform="rotate(-90 222.9 66.8)">Vdd</text>
<text x="225" y="68.2">SW1</text>
<text x="225" y="70.7">SW2</text>
<text x="241.4" y="74.7">SW2</text>
<text x="241.6" y="77">Previous</text>
<text x="254.1" y="74.7">SW3</text>
<text x="254.2" y="77">Next</text>
<text x="266.8" y="74.7">SW4</text>
<text x="267.1" y="77">Recall</text>
<text x="35.8" y="83.5">P2</text>
<text x="45.9" y="83.5">P4</text>
<text x="220.4" y="80.3">GND</text>
<text x="21" y="95.3">PJ301M-12</text>
<text x="24.6" y="93">J1</text>
<text x="40.1" y="103.1">GND</text>
<text x="21" y="113.1">PJ301M-12</text>
<text x="24.6" y="110.8">J2</text>
<text x="129" y="117.9">R2</text>
<text x="40.1" y="120.9">GND</text>
<text x="122.6" y="120.4">R1</text>
<text x="122.7" y="122.7">4K7</text>
<text x="129.1" y="120.2">4K7 +5V</text>
<text x="21" y="130.9">PJ301M-12</text>
<text x="24.6" y="128.6">J3</text>
<text x="137.9" y="127.2">GND</text>
<text x="246.2" y="136.2" transform="rotate(-90 246.2 136.2)">+12V</text>
<text x="261.7" y="136.8">L7805</text>
<text x="263" y="134.5">U3</text>
<text x="40.1" y="138.7">GND</text>
<text x="207.5" y="143">Fuse</text>
<text x="208.5" y="140.7">F1</text>
<text x="215.6" y="140.6">D7</text>
<text x="220.5" y="138.8">+12V</text>
<text x="259.3" y="140.6">IN</text>
<text x="265.3" y="140.6">OUT</text>
<text x="280.5" y="141">+5V</text>
<text x="21" y="148.7">PJ301M-12</text>
<text x="24.6" y="146.3">J4</text>
<text x="183.9" y="145.7">+12V</text>
<text x="183.9" y="148.2">GND</text>
<text x="190.4" y="145.7">+12V</text>
<text x="190.6" y="148.2">GND</text>
<text x="225.5" y="145.8">C27</text>
<text x="225.6" y="148.1">100n</text>
<text x="254.6" y="145.8">C7</text>
<text x="254.7" y="148.1">22u</text>
<text x="264.8" y="144.8" transform="rotate(-90 264.8 144.8)">GND</text>
<text x="278.7" y="145.8">C8</text>
<text x="278.7" y="148.1">1u</text>
<text x="170.6" y="150.9">GND</text>
<text x="183.9" y="150.7">GND</text>
<text x="183.9" y="153.3">GND</text>
<text x="183.9" y="155.8">-12V</text>
<text x="190.6" y="150.7">GND</text>
<text x="190.6" y="153.3">GND</text>
<text x="190.8" y="155.8">-12V</text>
<text x="207.5" y="153.2">Fuse</text>
<text x="208.5" y="150.9">F2</text>
<text x="225.5" y="153.4">C28</text>
<text x="225.6" y="155.7">100n</text>
<text x="248.3" y="153.3">C29</text>
<text x="248.4" y="155.6">22u</text>
<text x="40.1" y="156.5">GND</text>
<text x="215.6" y="158.4">D8</text>
<text x="216.1" y="160.7">1N4007</text>
<text x="237" y="157.3" transform="rotate(-90 237 157.3)">GND</text>
<text x="262.3" y="157.7">GND</text>
<text x="21" y="166.4">PJ301M-12</text>
<text x="24.6" y="164.1">J5</text>
<text x="220" y="162.7">-12V</text>
<text x="242.9" y="165.2">-12V</text>
<text x="40.1" y="174.2">GND</text>
<text x="21" y="184.2">PJ301M-12</text>
<text x="24.6" y="181.9">J6</text>
<text x="40.1" y="192">GND</text>
</g>
<g font-size="1.8" fill="#840084">
<text x="82.3" y="25.5" transform="rotate(-90 82.3 25.5)">1</text>
<text x="45" y="47.4" transform="rotate(-90 45 47.4)">Digital</text>
<text x="40.1" y="54.9" transform="rotate(-90 40.1 54.9)">Power</text>
<text x="40.1" y="75.6" transform="rotate(-90 40.1 75.6)">Analog</text>
<text x="45" y="72.8" transform="rotate(-90 45 72.8)">Digital</text>
</g>
<g font-size="1.8" fill="#008400">
<text x="159.8" y="35.6" transform="rotate(-90 159.8 35.6)">S1</text>
<text x="216.1" y="142.9">1N4007</text>
</g>
<g font-size="1.8" fill="#848400">
<text x="46" y="105">in_CV_A</text>
<text x="59.8" y="105">out_ADC_A</text>
<text x="46" y="122.8">in_CV_B</text>
<text x="59.8" y="122.8">out_ADC_B</text>
<text x="46" y="140.6">in_CV_A</text>
<text x="59.8" y="140.6">out_ADC_A</text>
<text x="46" y="158.4">in_CV_B</text>
<text x="59.8" y="158.4">out_ADC_B</text>
<text x="46" y="176.1">in_CV_A</text>
<text x="59.8" y="176.1">out_ADC_A</text>
<text x="46" y="193.9">in_CV_B</text>
<text x="59.8" y="193.9">out_ADC_B</text>
</g>
<g font-size="1.6" fill="#008484">
<text x="114.5" y="34.9">J7</text>
<text x="111.8" y="37.1">GROVE 0</text>
<text x="148.2" y="117.9">J8</text>
<text x="164.7" y="117.9">J9</text>
<text x="181.3" y="117.9">J10</text>
<text x="197.8" y="117.9">J11</text>
<text x="214.4" y="117.9">J12</text>
<text x="230.9" y="117.9">J13</text>
<text x="148.3" y="120.1">GROVE 1</text>
<text x="164.8" y="120.1">GROVE 2</text>
<text x="181.3" y="120.1">GROVE 3</text>
<text x="197.8" y="120.1">GROVE 4</text>
<text x="214.4" y="120.1">GROVE 5</text>
<text x="230.9" y="120.1">GROVE 6</text>
</g>
<g font-size="1.4" fill="#008484">
<text x="117.9" y="40.1">4</text>
<text x="117.9" y="47.7">1</text>
<text x="117.9" y="45.2">2</text>
<text x="117.9" y="42.7">3</text>
<text x="145.8" y="115.1">1</text>
<text x="145.8" y="117.6">2</text>
<text x="162.3" y="115.1">1</text>
<text x="162.3" y="117.6">2</text>
<text x="178.8" y="115.1">1</text>
<text x="178.8" y="117.6">2</text>
<text x="195.3" y="115.1">1</text>
<text x="195.3" y="117.6">2</text>
<text x="211.8" y="115.1">1</text>
<text x="211.8" y="117.6">2</text>
<text x="228.3" y="115.1">1</text>
<text x="228.3" y="117.6">2</text>
<text x="145.8" y="120.1">3</text>
<text x="145.8" y="122.7">4</text>
<text x="162.3" y="120.1">3</text>
<text x="162.3" y="122.7">4</text>
<text x="178.8" y="120.1">3</text>
<text x="178.8" y="122.7">4</text>
<text x="195.3" y="120.1">3</text>
<text x="195.3" y="122.7">4</text>
<text x="211.8" y="120.1">3</text>
<text x="211.8" y="122.7">4</text>
<text x="228.3" y="120.1">3</text>
<text x="228.3" y="122.7">4</text>
</g>
<g font-size=".7" fill="#840084">
<text x="80.9" y="29.8" transform="rotate(-90 80.9 29.8)">Socket_Arduino_Uno:Arduino_1pin</text>
<text x="92.4" y="29.8" transform="rotate(-90 92.4 29.8)">Socket_Arduino_Uno:Arduino_1pin</text>
<text x="43.4" y="53.1" transform="rotate(-90 43.4 53.1)">Socket_Arduino_Uno:Socket_Strip_Arduino_1x10</text>
<text x="40.9" y="60.7" transform="rotate(-90 40.9 60.7)">Socket_Arduino_Uno:Socket_Strip_Arduino_1x08</text>
<text x="40.9" y="79.8" transform="rotate(-90 40.9 79.8)">Socket_Arduino_Uno:Socket_Strip_Arduino_1x06</text>
<text x="43.4" y="79.8" transform="rotate(-90 43.4 79.8)">Socket_Arduino_Uno:Socket_Strip_Arduino_1x08</text>
</g>
<g font-size=".7" fill="#008484">
<text x="226.3" y="33.1" transform="rotate(-90 226.3 33.1)">NULL</text>
<text x="228.9" y="31.9" transform="rotate(-90 228.9 31.9)">NULL</text>
</g>
</svg>
